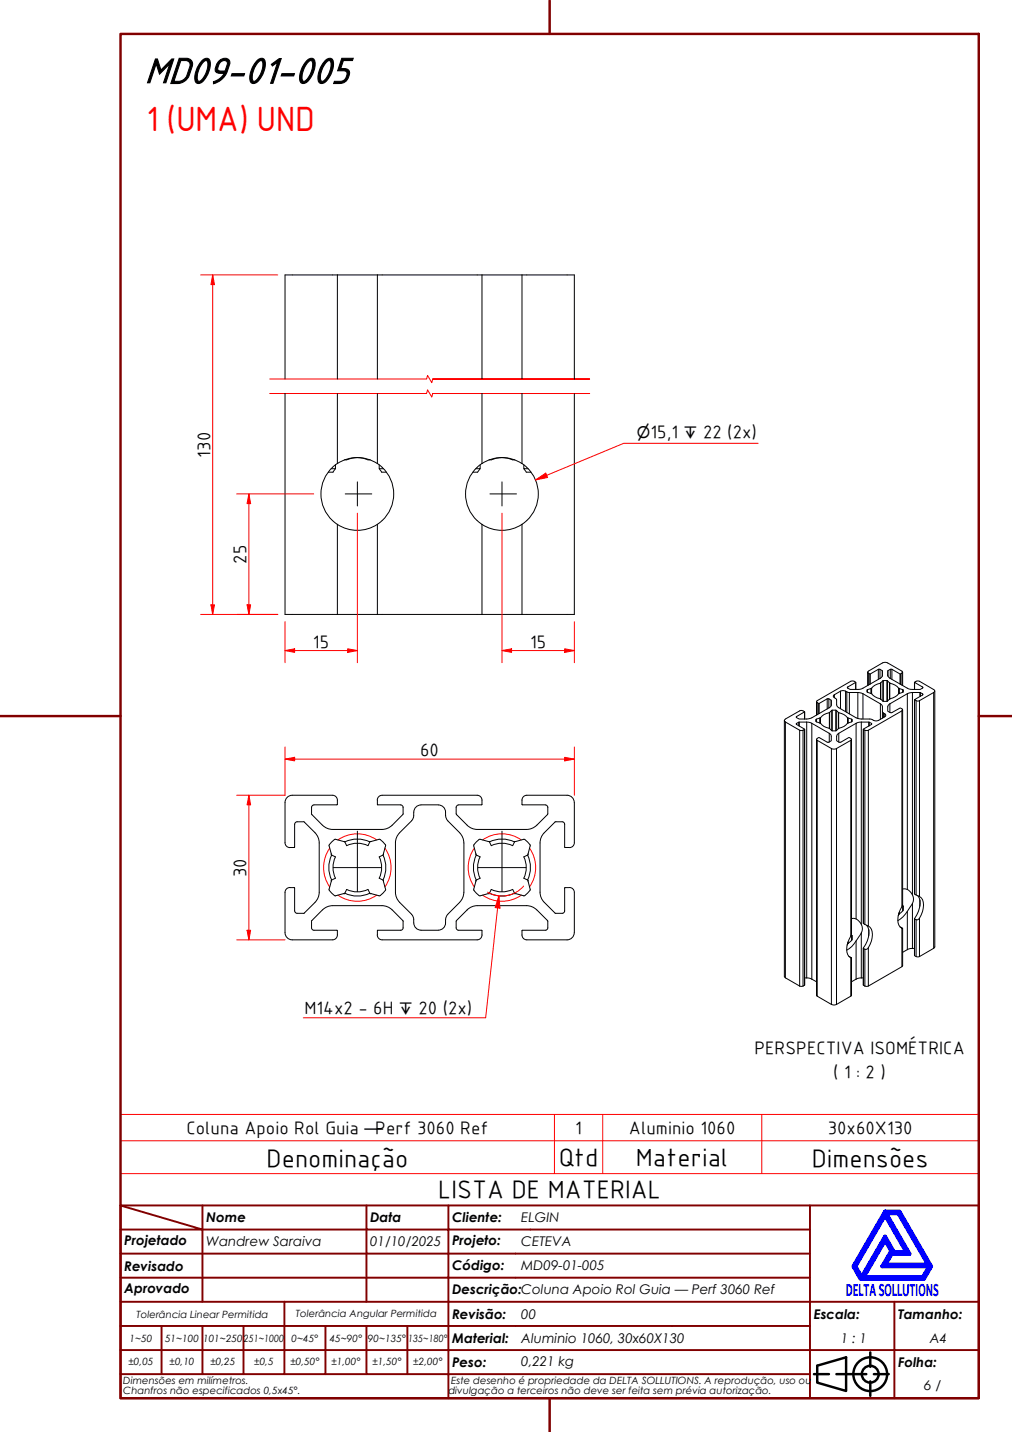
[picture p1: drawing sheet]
<svg xmlns="http://www.w3.org/2000/svg" width="210mm" height="297mm" viewBox="0 0 210 297" stroke-linecap="round" stroke-linejoin="round" font-family="sans-serif">
<!-- layer: Linha Corte (ABNT) -->
<path d="M55.9 78.6h32.6l.2-.7 .9 1.5 .1-.8h32.6h-32.6M55.9 81.6h32.6l.2-.7 .9 1.5 .1-.8h32.6h-32.6" fill="none" stroke="#f00" stroke-width=".21"/>
<!-- layer: Visible (ABNT) -->
<g fill="none" stroke="#000" stroke-width=".21">
<path d="M70 57v21.6M78.3 57v21.6M100 57v21.6M108.3 57v21.6M59.1 78.6v-21.6h60v21.6M59.1 81.6v45.9h60v-45.9M69 96.9a7.5 7.5 0 0 0 1 11.9v18.7M69.6 96.4v.8h-.9M69.6 97.2l-.5 .7h-1M70 96.2a7.5 7.5 0 0 1 8.3 0M70 81.6v14.5l-1 .8M71.5 95.4h.4a5.3 5.3 0 0 1 4.4 0h.5"/>
<path d="M78.3 81.6v14.5l1 .8M78.7 96.4v.8h.8M78.7 97.2l.5 .7h1M79.3 96.9a7.5 7.5 0 0 1-1 11.9v18.7M99 96.9a7.5 7.5 0 0 0 0 11.1M99.6 96.4v.8h-.9M99.6 97.2l-.5 .7h-1M100 96.2a7.5 7.5 0 0 1 8.3 0M100 96.1l-1 .8M100 81.6v14.5M101.5 95.4h.4a5.3 5.3 0 0 1 4.4 0h.5M108.3 96.1l1 .8"/>
<path d="M108.3 81.6v14.5M108.6 96.4v.8h1M108.6 97.2l.6 .7h1M109.3 96.9a7.5 7.5 0 0 1-1 11.9v18.7M70 108.8a7.5 7.5 0 0 0 8.3 0M99 108l1 .8v18.7M100 108.8a7.5 7.5 0 0 0 8.3 0M180 139.4v2.8M180.1 139.6l-.1-.1 .1-.3 2.9-1.7 .6-.1 .5 .1 3 1.7 .1 .1-.1 .3M180.1 139.6v2.5M180.4 139.8v2.1M180.5 139.8v2.1"/>
<path d="M182.2 138.8l-1.7 1-.4-.2M182.2 138.8h.3M182.2 138.8v2.1M182.5 138.8l.5 .3a1.54 1.54 0 0 1-.2 1.4l-3.8 2.3a4.2 4.2 0 0 1-2.6 .2l-.6-.3M182.5 138.8v1.9M183 139.1v1.2M184.2 139.1v1.2M184.7 138.8l-.6 .4v.9l.2 .4 3.9 2.3a4 4 0 0 0 2.6 .2l.6-.3M184.7 138.8h.3M184.7 138.8v1.9M185 138.8l1.7 1 .4-.2M185 138.8v2.1"/>
<path d="M186.7 139.8v2.1M186.8 139.8v2.1M187.1 139.6v2.5M187.2 139.4v2.8M162.7 149.5v53l.2 .3M162.9 149.8l3 1.7M162.9 149.8v53M165.2 150.3l1.7 .9-.3 .3M165.2 150.1v.2M165.2 148.6v.3M165.7 149.8v.7M165.8 149.8v.8"/>
<path d="M165.9 151.5h.7M165.9 151.5v53M166.6 151.5v53M166.9 147.7v-.1a.89 .89 0 0 0-1-.1l-3 1.6-.2 .4 .2 .3M166.9 147.7l-1.7 .9M166.9 147.7v1.4M166.9 151.3v53.1M166.9 151.3v53l-.3 .2M166.9 147.6v1.5M167.3 149.8h-1.5l-.6 .3M167.3 149.8l1.1 .2M167.3 149.8v53"/>
<path d="M168.4 150l3.6 2.1M168.4 150v53.1M169.2 149.3v.4M169.3 149.2v.5M169.4 153.4v53l.1 .2M169.4 145.5v2.8M169.5 153.6l2.9 1.7M169.5 145.7v2.5M169.5 153.6v53M169.8 145.9v2.1M169.9 145.9v2.1M170.1 148.9v1.1"/>
<path d="M170.1 148.9l-.9 .4 .1 .4 .8 .3M170.1 150h.1M170.2 148.9l-.1 1.1M170.2 148.9v1.1M171.6 145l-1.7 .9-.4-.2M171.6 145h.3M171.6 145v2.1M171.9 145l.5 .2a1.62 1.62 0 0 1-.2 1.4l-3.8 2.3a4.7 4.7 0 0 1-2.6 .2l-.6-.2M171.9 145v1.8M172 151.1h.1M172 152.1l.2 .2a1.62 1.62 0 0 1 .2 1.4l-.5 .3h-.3l-1.7-1-.5 .3 .1 .3M172 151.1l.6 .5h.8l.6-.5"/>
<path d="M172 152.1v1.8M172 147.8a2.63 2.63 0 0 0-1.8 1.1M172 147.8v3.3a2.63 2.63 0 0 1-1.8-1.1M172 147.8l.6-.5h.8l.5 .5M172.1 147.8v3.3M172.4 145.2v1.2M172.4 155.3l.6 .1 .5-.1M172.4 155.3v53.1M172.5 147.3v4.3M172.6 147.3v4.3M173.1 144.7l.4 .3a2.05 2.05 0 0 0 .2 1.6l3.9 2.3a5.1 5.1 0 0 0 2.8 .2l1.3 .4 .5-.1 1.3-.7M173.1 144.1l-.3 .3 .3 .3"/>
<path d="M173.1 144.1v.6M173.4 147.3v4.3M173.5 147.3v4.3M173.5 155.3v53.1l3-1.8v-7.9M173.9 147.8v3.3M173.9 147.8a2.76 2.76 0 0 1 1.9 1.1M174 152.1l-.3 .2a1.5 1.5 0 0 0-.1 1.4l.4 .3h.4l1.7-1 .5 .3-.1 .3M174 152.1v1.8M174.3 143.4l.6-.2 .5 .2M174.3 143.4l-1.2 .7M174.3 143.4v3.6M175.4 143.4l.2 .1"/>
<path d="M175.4 143.4v4.2M175.6 143.5l.6 .1M175.6 143.5v4.3M175.8 150a2.76 2.76 0 0 1-1.9 1.1h.1M175.8 148.9v1.1M175.8 150h.1M175.8 142.5v.2M175.8 142.5l1.7-1-.5-.2h-.5l-7 4-.1 .2 .1 .2M175.8 148.9l.9 .4-.1 .4-.8 .3M175.9 148.9v1.1M176.2 143.6h1.7M176.2 143.6v4.5"/>
<path d="M176.5 153.6l-3 1.7M176.5 153.6v40.6M176.6 153.4v40.6a4.1 4.1 0 0 0-.5 4.4l.4 .3M176.6 149.2v.5M176.7 149.3v.4M177.5 141.5v1.5M177.6 150l-3.6 2.1M177.6 150v40.6M177.9 143.6l1.1 .3M177.9 143.6v5.4M178.6 149.8l-1 .2M178.6 149.8h1.6l.6 .3"/>
<path d="M178.6 149.8v41.9M179 143.9l3.6 2.1M179 143.9v5.2M179.1 151.3v40.3l.3 .2M179.4 151.5h.7M179.4 151.5v40.3M179.9 143.1v.4M179.9 143.1v.5M180.1 151.5v40.6M180.2 149.8v.8M180.3 149.8v.7M180.7 142.8v1.1"/>
<path d="M180.7 142.8l-.8 .3v.4l.8 .4M180.8 150.1v.2M180.8 150.3l-1.7 .9 .3 .3M180.8 143.9a2.89 2.89 0 0 0 1.8 1.1M180.8 142.8l-.1 1.1M180.8 142.8v1.1M180.8 143.9h-.1M182.6 145h.1M182.6 146l.4 .6v2.4M182.6 146v3.2M182.6 141.7a2.76 2.76 0 0 0-1.8 1.1M182.6 141.7l.6-.5h.9l.5 .5"/>
<path d="M182.6 141.7v3.3M182.7 141.6v3.4M183 147.6l.3 .3M183.1 141.2v4.2M183.2 141.2v4.3M183.3 147.9l.2 .2M183.3 147.9v.9M183.5 148.1l.2 .3-.2 .3M183.5 148.1v.6M184 141.2v4.3M184.1 141.2v4.2M184.5 141.6v3.4"/>
<path d="M184.6 141.7a2.76 2.76 0 0 1 1.8 1.1M184.6 145l-.6 .5h-.8l-.6-.5M184.6 141.7v3.3M184.6 146l-.3 .2a1.5 1.5 0 0 0-.1 1.4l.8 .2 1.7-.9 .5 .3-.1 .3M184.6 146v1.8M186.4 143.9a2.89 2.89 0 0 1-1.8 1.1M186.4 142.8l.1 1.1M186.4 142.8v1.1M186.4 143.9h.1M186.5 142.8l.8 .3v.4l-.8 .4M186.5 142.8v1.1M187.1 147.5l-7 4"/>
<path d="M187.1 147.5v40.6M187.2 147.2v40.4a5.6 5.6 0 0 0-.8 4.3l.7 .7M187.2 143.1v.5M187.3 143.1v.4M188.2 143.9l-3.6 2.1M188.2 143.9v40.6M189.3 143.6l-1.1 .3M189.3 143.6h1.5l.6 .3M189.3 143.6v42M189.7 145.1v40.3l.3 .2M189.7 141.5v1.5M190 145.3h.7"/>
<path d="M190 145.3v40.3M190.7 145.3v40.7M190.8 143.6v.9M190.9 143.7v.7M191.4 143.9v.3M191.4 144.2l-1.7 .9 .3 .2M191.4 142.5l-1.7-1 .5-.2h.5l3.1 1.9 .1 .1-.2 .3M191.4 142.5v.2M193.7 143.6l-3 1.7M193.7 143.6v53.1M193.9 143.3v53.1l-.2 .3M61.1 175.7l-1 .1"/>
<path d="M61.1 170.9v4.8M61.1 171l.1-.3 .4-.2h1.6l2.4 2.6 .5 .8 .1 1v10.2l-.1 .9-.8 1.2-2.2 2.2h-1.5l-.4-.2-.1-.2M64.6 167.5v1.4l2.7 2.6 .8 .4 .9 .1h10.7l.9-.3 .7-.5 2.3-2.4M68.3 175.2v.3l.5 1.9M68.8 177.4l.8 .3a5 5 0 0 0 0 4.5l-.9 .4-.4 2.1M68.8 177.4a5.9 5.9 0 0 0 0 5.2M69.6 174.1l1.9 .5M69.6 174.1l-.2 .1-1.1 1M70 166.9h-4.9l-.4 .3-.1 .3M70 166a1.01 1.01 0 0 0-1-1h-8.4a1.49 1.49 0 0 0-1.5 1.5v8.3a1.01 1.01 0 0 0 1 1M70 166v.9M71.5 174.6a5.9 5.9 0 0 1 5.2 0"/>
<path d="M71.5 174.6l.4 .8a5 5 0 0 1 4.4 0l.4-.8M78.3 166a1.01 1.01 0 0 1 1-1h19.7a1.01 1.01 0 0 1 1 1M78.3 166l.1 .9h4.7l.4 .3 .1 .3M78.6 174.1a2.69 2.69 0 0 1 1.4 1.4l-.6 1.9M78.6 174.1l-1.9 .5M79.4 177.4a5.9 5.9 0 0 1 0 5.2M79.4 177.4l-.7 .3a5 5 0 0 1 0 4.5l.8 .4 .5 1.9a2.63 2.63 0 0 1-1.4 1.3M83.6 167.5v1.3M85.4 170.3l-2.8 2.8-.5 1.3-.1 10.7 .2 .9 .4 .8 2.8 2.9M92.4 169.2a1.7 1.7 0 0 0-1.5-2.3l-3.6 .1a1.7 1.7 0 0 0-1.5 2.2l-.1 .6-.3 .4M92.4 169.2l.3 .8 2.6 2.7M94.6 167.5l.1 1.5 2.5 2.5 .9 .4 .9 .1"/>
<path d="M95.3 172.7l.8 1.2 .1 1M96.2 174.9v10.2M98.7 177.1l.1 .3M98.8 177.4a5.9 5.9 0 0 0 0 5.2M98.8 177.4l.8 .3M99.6 177.7a5 5 0 0 0 0 4.5M99.6 174.1a2.55 2.55 0 0 0-1.3 1.4l.4 1.6M99.6 174.1l1.9 .5M100 166l-.1 .9-4.8 .1-.4 .2-.1 .3M101.5 174.6a5.9 5.9 0 0 1 5.2 0M101.5 174.6l.4 .8a5 5 0 0 1 4.4 0M106.7 174.6l-.4 .8"/>
<path d="M108.3 166l.1 .9h4.7M108.3 166a1.01 1.01 0 0 1 1-1h8.3a1.52 1.52 0 0 1 1.5 1.5v8.3a1.01 1.01 0 0 1-1 1M108.6 174.1a2.69 2.69 0 0 1 1.4 1.4l-.6 1.9M108.6 174.1l-1.9 .5M109.4 177.4a5.9 5.9 0 0 1 0 5.2M109.4 177.4l-.8 .3a5 5 0 0 1 0 4.5l1 .4 .4 1.9a2.63 2.63 0 0 1-1.4 1.3M113.1 167h.3l.2 .5M113.5 169l-2.5 2.5-1.3 .5h-10.7M113.6 167.5l-.1 1.5M115.3 170.5h1.3l.4 .2 .1 5M115.3 170.4l-2.7 2.7-.4 .8-.2 1 .1 10.6 .5 1.3 2.7 2.7M117.1 175.7l.1 .1"/>
<path d="M117.2 175.8h.9M60.1 184.1l1 .1M60.1 184.1a1.01 1.01 0 0 0-1 1v8.3a1.49 1.49 0 0 0 1.5 1.6h8.4a1.01 1.01 0 0 0 1-1.1v-.9M61.1 184.2v4.8M68.3 184.7l1 1.1h.3M71.5 185.3a5.9 5.9 0 0 0 5.2 0M71.5 185.3l.4-.8a5 5 0 0 0 4.4 0l.4 .8M71.5 185.3l-1.9 .5M76.7 185.3l1.9 .5M83.6 191.1v1.4l-.2 .4-5 .1-.1 1M83.6 191.1l-2.6-2.7-.9-.4-.9-.1h-10.7l-1.2 .5-2.7 2.6v1.5l.3 .4 5.1 .2M85.4 189.7l.3 .5 .1 .5a1.73 1.73 0 0 0 1.5 2.3l3.6-.1a1.68 1.68 0 0 0 1.5-2.2"/>
<path d="M95.3 187.2l-2.6 2.7-.3 .8M96.2 185.1l-.3 1.3-.6 .8M98.7 182.8l-.4 1.6a2.55 2.55 0 0 0 1.3 1.4M99 187.9l-.9 .1-.9 .4-2.5 2.5-.1 1.6 .3 .4 .2 .1h4.8a1.71 1.71 0 0 1-.5 1.9l-20.1 .1a1.01 1.01 0 0 1-1-1.1M99 187.9h10.7l1.3 .5 2.5 2.5M99.6 182.2l-.9 .4v.2M101.5 185.3a5.9 5.9 0 0 0 5.2 0M101.5 185.3l-1.9 .5M106.3 184.5a5 5 0 0 1-4.4 0l-.4 .8M106.3 184.5l.4 .8M106.7 185.3l1.9 .5M113.5 190.9l.1 1.6v.2l-.5 .3"/>
<path d="M117.1 184.2l-.1 5-.4 .2h-1.3M117.2 184.1l-.1 .1M117.2 184.1h.9M118.1 184.1a1.01 1.01 0 0 1 1 1v8.4a1.49 1.49 0 0 1-1.5 1.5h-8.3a1.01 1.01 0 0 1-1-1l.1-1h4.7M175.8 195.5v.3M175.9 195.7l-.2 .3M175.9 195.4v.3M176.1 198.4l.5 .3h-.1M176.6 194h.1M176.6 198.7v7.7l-.1 .2M176.6 190.5a2.12 2.12 0 0 1 2 3M176.6 194l.1 .1"/>
<path d="M176.6 195.1l-.7 .6M176.6 194v1.1M176.7 194.1l-.1 1M176.7 194.1v.8M177.6 195.2v7.9M178.6 193.5l-1 1.7a4.7 4.7 0 0 1-2 1.9M178.6 193.5v9.3M179.1 196.7v7.7l.3 .1M179.4 191.8a2.1 2.1 0 0 1 1.5 2.7l-.2 .7a2.81 2.81 0 0 1-.9 1.7h-.4M179.4 196.9v7.6M179.7 191.9a3.7 3.7 0 0 1-.2 4l-.4 .7 .3 .3M180.2 192.8v1.3"/>
<path d="M186.5 189.4v.2M186.5 189.6l-.2 .3M186.5 189.2v.4M186.7 192.3l.5 .3h-.1M187.1 192.6v7.9l-7 4v-7.9M187.2 187.9h.1M187.2 192.6v7.7l-.1 .2M187.2 184.4a2.13 2.13 0 0 1 2.1 3M187.2 187.9l.1 .1M187.2 188.9l-.7 .7M187.2 187.9v1M187.3 188l-.1 .9"/>
<path d="M187.3 188v.8M188.2 189v8M188.2 197l-1 .5M189.3 196.7l-1.1 .3M189.3 187.4a10.7 10.7 0 0 1-3.1 3.6M189.3 187.4v9.3M189.3 196.7h.4M189.7 190.6v7.6l.3 .2M190 198.4h.7M190 185.6a2.1 2.1 0 0 1 1.5 2.8l-.2 .7a2.03 2.03 0 0 1-1.1 1.7h-.2M190 190.8v7.6M190.4 185.8a3.7 3.7 0 0 1-.3 4l-.4 .7 .3 .3"/>
<path d="M190.7 190.5v7.9M190.8 186.7v1.3M193.7 196.7l-3 1.7M162.9 202.8l3 1.7M165.9 204.5h.7M166.9 202.8h.4M167.3 202.8l1.1 .3M168.4 203.1l1 .6M169.5 206.6l2.9 1.8M172.4 208.4l.6 .1 .5-.1M177.6 203.1l-1 .6M178.6 202.8l-1 .3"/>
<path d="M178.6 202.8h.5M179.4 204.5h.7"/>
</g>
<!-- layer: Visible Narrow (ABNT) -->
<path d="M68.4 175.9a7 7 0 0 0 0 8.1M70.1 174.2a7 7 0 0 1 8 0M79.8 175.9a7 7 0 0 1 0 8.1M98.4 175.9a7 7 0 0 0 0 8.1M100.1 174.2a7 7 0 0 1 8 0M109.8 175.9a7 7 0 0 1 0 8.1M70.1 185.7a7 7 0 0 0 8 0M100.1 185.7a7 7 0 0 0 8 0" fill="none" stroke="#f00" stroke-width=".21"/>
<path d="M25 236.6h178v-5.4h-178v12.2M115 231.2v12.2M125 231.2v12.2M158 231.2v12.2M203 236.6v6.8h-178M25 243.4v6.6h178v-6.6" fill="none" stroke="#f00" stroke-width=".21"/>
<!-- layer: Borda A3/A4 (ABNT) -->
<path d="M25 7h178v283h-178zM114 0v7M0 148.5h25M203 148.5h7M114 290v7" fill="none" stroke="#800000" stroke-width=".51"/>
<path d="M183.6 257.3l1.2 2.2-1.8 3.2h9.7l-1.3 2.2h-12.2zM183.6 252.1l4.4 7.6h-2.6l-1.8-3.2-4.9 8.4-1.3-2.2zM183.6 251.3h3l6.5 11.4-1.5 2.6h-13.1l-1.5-2.6zM183.8 251.7h2.5l6.2 10.6h-8.8l1.3-2.2h3.7zM185 259.7h.2l-.1 .2z" fill="none" stroke="#00f" stroke-width=".8"/>
<!-- layer: 0 -->
<path d="M178.5 265.3h13.1" fill="none" stroke="#000" stroke-width=".21"/>
<g fill="none" stroke="#800000" stroke-width=".4">
<path d="M25 250l17 5h-17M25 250h178v40h-178zM42 255h34v5h17M42 255v15M42 250v5M76 250v5h17v5M93 250v5h75M168 250v20h-143M25 260h51v10M25 275h17M33.5 275v10M50.5 275h-8.5v10"/>
<path d="M59 270v15h-8.5M67.5 275v10h-8.5M76 275v10h8.5M84.5 275v10M93 275h-42.5v10M93 260v5h-68M93 275v10h75M93 260h75M93 275h75M168 265h-75v10M185.5 270v10h17.5M203 270h-35v10h17.5v10"/>
<path d="M25 285h25.5M25 280h143v10M67.5 285h8.5M84.5 285h8.5v5"/>
</g>
<g fill="none" stroke="#000" stroke-width=".51">
<path d="M168.8 285h3.1M169.5 283.3l6-1.8v7l-6-1.7zM173.5 285h6.2M180.5 280.5v3M180.5 286.5v3M181.3 285h3"/>
<circle cx="180.5" cy="285" r="3.5"/>
<circle cx="180.5" cy="285" r="1.75"/>
</g>
<!-- layer: Marca de centro (ISO) -->
<path d="M74.1 100v5M104.1 100v5M71.6 102.5h5.5M101.6 102.5h5.5" fill="none" stroke="#000" stroke-width=".21"/>
<path d="M51.6 125.5v2" fill="none" stroke="#f00" stroke-width=".21"/>
<path d="M51.2 125.5h.8l-.4 2z" fill="#f00"/>
<path d="M51.6 102.5v2M51.2 125.5h.8l-.4 2z" fill="none" stroke="#f00" stroke-width=".21"/>
<path d="M51.6 102.5l.4 2h-.8z" fill="#f00"/>
<path d="M49.1 102.5h16M51.6 102.5l.4 2h-.8zM51.6 104.5v21M49.1 127.5h8.5M59.1 134.9h2" fill="none" stroke="#f00" stroke-width=".21"/>
<path d="M59.1 134.9l2-.3v.7z" fill="#f00"/>
<path d="M59.1 134.9l2-.3v.7zM72.1 134.9h2" fill="none" stroke="#f00" stroke-width=".21"/>
<path d="M72.1 134.6l2 .3-2 .4z" fill="#f00"/>
<path d="M74.1 106.5v31M59.1 129v8.5M61.1 134.9h11M72.1 134.6l2 .3-2 .4zM117.1 134.9h2" fill="none" stroke="#f00" stroke-width=".21"/>
<path d="M117.1 134.6l2 .3-2 .4z" fill="#f00"/>
<path d="M104.1 134.9h2M117.1 134.6l2 .3-2 .4z" fill="none" stroke="#f00" stroke-width=".21"/>
<path d="M104.1 134.9l2-.3v.7z" fill="#f00"/>
<path d="M104.1 106.5v31M104.1 134.9l2-.3v.7zM106.1 134.9h11M119.1 129v8.5" fill="none" stroke="#f00" stroke-width=".21"/>
<path d="M113.4 98.6l-2.3 1" fill="none" stroke="#f00" stroke-width=".21"/>
<path d="M111.1 99.6l2.1-1.5 .4 .9z" fill="#f00"/>
<path d="M111.1 99.6l2.1-1.5 .4 .9zM157.2 92h-27.8l-16 6.6" fill="none" stroke="#f00" stroke-width=".21"/>
<path d="M44.1 125.5v2" fill="none" stroke="#f00" stroke-width=".21"/>
<path d="M43.8 125.5h.7l-.4 2z" fill="#f00"/>
<path d="M44.1 57v2M43.8 125.5h.7l-.4 2z" fill="none" stroke="#f00" stroke-width=".21"/>
<path d="M44.1 57l.4 2h-.7z" fill="#f00"/>
<path d="M41.6 57h16M44.1 57l.4 2h-.7zM44.1 59v66.5M41.6 127.5h16M51.6 165v1.9" fill="none" stroke="#f00" stroke-width=".21"/>
<path d="M51.6 165l.4 1.9h-.8z" fill="#f00"/>
<path d="M51.6 165l.4 1.9h-.8zM51.6 193v2" fill="none" stroke="#f00" stroke-width=".21"/>
<path d="M51.2 193h.8l-.4 2z" fill="#f00"/>
<path d="M59.1 157.5h2M49.1 165h10M51.6 166.9v26.1M49.1 195h10M51.2 193h.8l-.4 2z" fill="none" stroke="#f00" stroke-width=".21"/>
<path d="M59.1 157.5l2-.4v.7z" fill="#f00"/>
<path d="M59.1 157.5l2-.4v.7zM117.1 157.5h2" fill="none" stroke="#f00" stroke-width=".21"/>
<path d="M117.1 157.1l2 .4-2 .3z" fill="#f00"/>
<path d="M59.1 154.9v10.1M61.1 157.5h56M117.1 157.1l2 .4-2 .3zM119.1 154.9v10.1" fill="none" stroke="#f00" stroke-width=".21"/>
<path d="M103.5 185.8l-.3 2.5" fill="none" stroke="#f00" stroke-width=".21"/>
<path d="M103.5 185.8l.2 2.6-1-.1z" fill="#f00"/>
<path d="M103.2 188.3l-2.5 22.8h-37.8M103.5 185.8l.2 2.6-1-.1zM108.6 183.8a5.9 5.9 0 0 1-7.5 1.3" fill="none" stroke="#f00" stroke-width=".21"/>
<!-- layer: Marca de centro (ISO) -->
<path d="M69.1 180h10M74.1 172.4v12.6M99.1 180h10M104.1 172.4v12.6" fill="none" stroke="#000" stroke-width=".21"/>
<text font-size="81.9" fill="#fff" x="188.7" y="289">.</text>
<text font-size="8.1" x="30" y="17.2">MD09-01-005</text>
<text font-size="7" fill="#f00" x="30.4" y="27.1">1 (UMA) UND</text>
<g font-size="5.4">
<text x="55.3" y="242">Denominação</text>
<text x="115.9" y="241.8">Qtd</text>
<text x="131.9" y="241.8">Material</text>
<text x="168.4" y="242">Dimensões</text>
<text x="90.9" y="248.5">LISTA DE MATERIAL</text>
</g>
<g font-size="3.9">
<text x="43.6" y="94.9" transform="rotate(-90 43.6 94.9)">130</text>
<text x="134.9" y="90.8">15,1</text>
<text x="145.8" y="90.8">22 (2x)</text>
<text x="51.1" y="116.9" transform="rotate(-90 51.1 116.9)">25</text>
<text x="64.9" y="134.4">15</text>
<text x="110" y="134.4">15</text>
<text x="87.1" y="156.9">60</text>
<text x="51.1" y="182" transform="rotate(-90 51.1 182)">30</text>
<text x="63.1" y="210.3">M14x2 - 6H</text>
<text x="86.8" y="210.3">20 (2x)</text>
<text x="156.5" y="218.7">PERSPECTIVA ISOMÉTRICA</text>
<text x="172.8" y="223.7">( 1 : 2 )</text>
<text x="38.7" y="235.2">Coluna Apoio Rol Guia —Perf 3060 Ref</text>
<text x="119.3" y="235.2">1</text>
<text x="130.5" y="235.2">Aluminio 1060</text>
<text x="171.7" y="235.2">30x60X130</text>
</g>
<text font-size="3.9" fill="#00f" x="175.4" y="268.8">DELTASOLLUTIONS</text>
<g font-size="3.3">
<text x="132.1" y="90.8">⌀</text>
<text x="141.8" y="90.8">↧</text>
<text x="82.7" y="210.3">↧</text>
</g>
<g font-size="2.8">
<text x="42.8" y="253.5">Nome</text>
<text x="76.8" y="253.5">Data</text>
<text x="93.8" y="253.6">Cliente:</text>
<text x="108.1" y="253.5">ELGIN</text>
<text x="25.8" y="263.6">Revisado</text>
<text x="25.8" y="258.3">Projetado</text>
<text x="42.8" y="258.6">Wandrew Saraiva</text>
<text x="76.8" y="258.4">01/10/2025</text>
<text x="93.8" y="263.4">Código:</text>
<text x="93.8" y="258.3">Projeto:</text>
<text x="108.1" y="263.5">MD09-01-005</text>
<text x="108.1" y="258.5">CETEVA</text>
<text x="25.8" y="268.3">Aprovado</text>
<text x="93.8" y="268.3">Descrição:Coluna Apoio Rol Guia — Perf 3060 Ref</text>
<text x="93.8" y="273.6">Revisão:</text>
<text x="108.1" y="273.5">00</text>
<text x="168.8" y="273.5">Escala:</text>
<text x="186.3" y="273.5">Tamanho:</text>
<text x="93.8" y="278.6">Material:</text>
<text x="108.1" y="278.5">Aluminio 1060, 30x60X130</text>
<text x="174.4" y="278.5">1 : 1</text>
<text x="192.8" y="278.6">A4</text>
<text x="93.8" y="283.5">Peso:</text>
<text x="108.1" y="283.3">0,221 kg</text>
<text x="186.3" y="283.5">Folha:</text>
<text x="191.7" y="288.4">6 / 7</text>
</g>
<g font-size="2.1">
<text x="28.3" y="273.3">Tolerância Linear Permitida</text>
<text x="61.4" y="273.1">Tolerância Angular Permitida</text>
<text x="26.9" y="278.3">1~50</text>
<text x="34.2" y="278.3">51~100</text>
<text x="42.1" y="278.3">101~250</text>
<text x="50.5" y="278.3">251~1000</text>
<text x="60.5" y="278.3">0~45°</text>
<text x="68.4" y="278.3">45~90°</text>
<text x="76.3" y="278.3">90~135°</text>
<text x="84.7" y="278.3">135~180°</text>
<text x="25.6" y="287.1">Dimensões em milímetros.</text>
<text x="26.6" y="283.2">±0,05</text>
<text x="35.2" y="283.2">±0,10</text>
<text x="43.6" y="283.2">±0,25</text>
<text x="52.7" y="283.2">±0,5</text>
<text x="60.2" y="283.2">±0,50°</text>
<text x="68.7" y="283.2">±1,00°</text>
<text x="77.2" y="283.2">±1,50°</text>
<text x="85.7" y="283.2">±2,00°</text>
<text x="93.6" y="287.1">Este desenho é propriedade da DELTA SOLLUTIONS. A reprodução, uso ou</text>
<text x="25.6" y="289.2">Chanfros não especificados 0,5x45°.</text>
<text x="93" y="289.2">divulgação a terceiros não deve ser feita sem prévia autorização.</text>
</g>
</svg>
